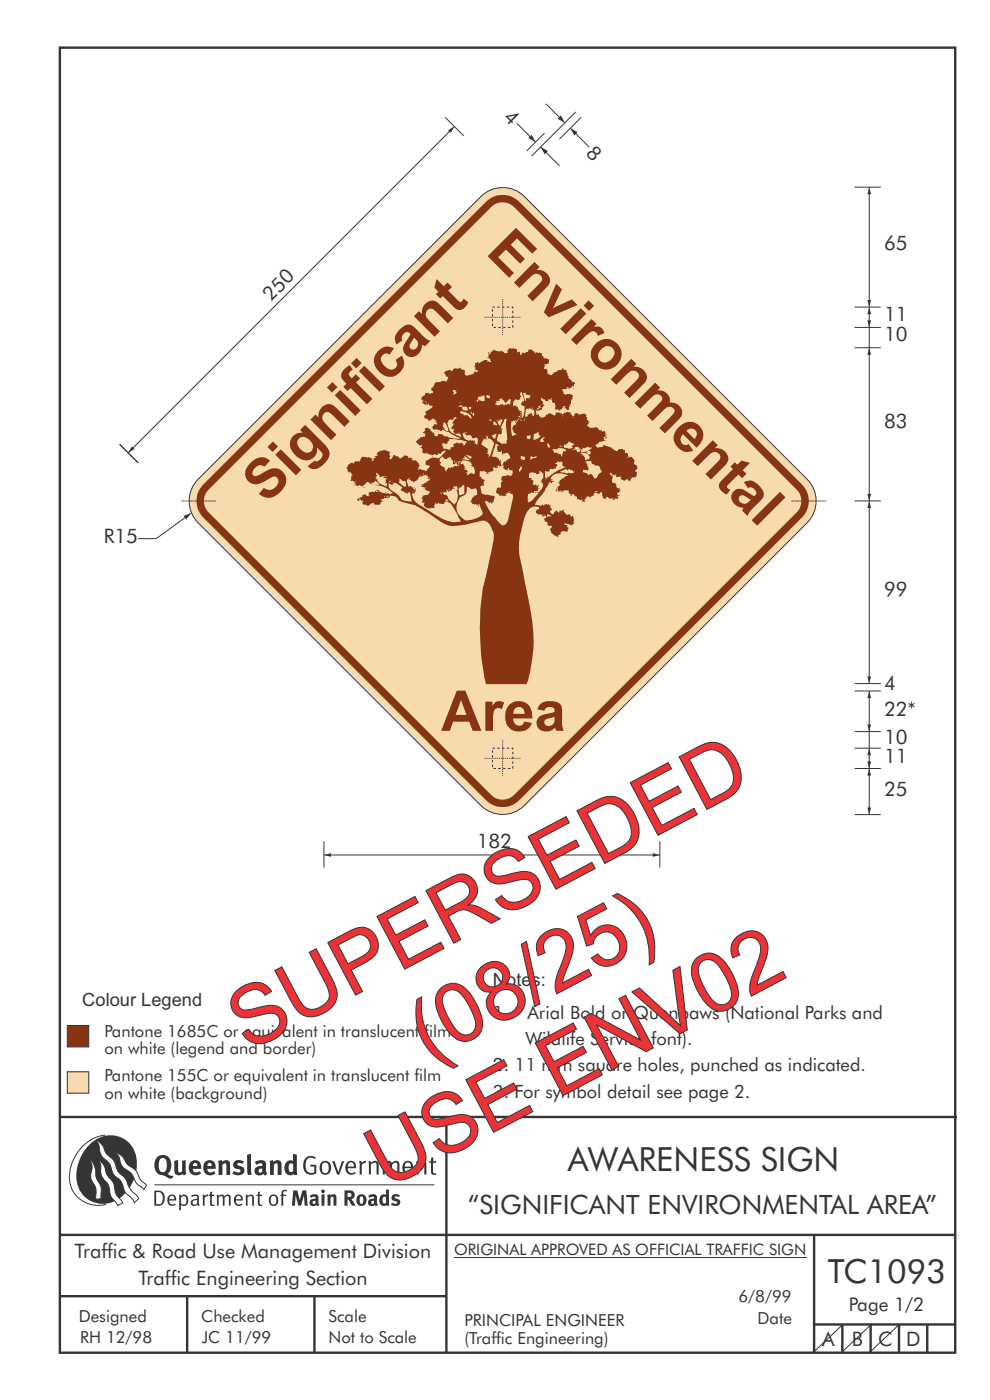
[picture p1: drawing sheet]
<svg xmlns="http://www.w3.org/2000/svg" width="210mm" height="297mm" viewBox="0 0 210 297" stroke-linecap="round" stroke-linejoin="round" font-family="sans-serif">
<path d="M42 101.7l60-60a6.5 6.5 0 0 1 9.2 0l60 60a6.5 6.5 0 0 1 0 9.2l-60 60a6.5 6.5 0 0 1-9.2 0l-60-60a6.5 6.5 0 0 1 0-9.2z" fill-rule="evenodd" fill="#f8daaf" stroke="#373435" stroke-width=".21"/>
<path d="M103.1 42.8a5 5 0 0 1 7 0l60 60a5 5 0 0 1 0 7l-60 60a5 5 0 0 1-7 0l-60-60a5 5 0 0 1 0-7z" fill-rule="evenodd" fill="#863412"/>
<path d="M44.3 103.9l59.9-60a3.4 3.4 0 0 1 4.9 0l59.9 60a3.4 3.4 0 0 1 0 4.8l-59.9 59.9a3.4 3.4 0 0 1-4.9 0l-59.9-59.9a3.4 3.4 0 0 1 0-4.8z" fill-rule="evenodd" fill="#f8daaf"/>
<path d="M96.4 26.9l-69.2 69.2" fill="none" stroke="#373435" stroke-width=".21"/>
<g fill="#373435">
<path d="M95 27.6l1.4-.7-.8 1.3z"/>
<path d="M28 94.7l.5 .6-1.3 .8z"/>
</g>
<path d="M38.4 106.3h7.5" fill="none" stroke="#373435" stroke-width=".21" stroke-dasharray=".1 .1 .2 .1" stroke-linecap="butt"/>
<path d="M74.2 98.2h.7l.1 .2a.79 .79 0 0 1 1.2-.4l.6-1.1 1.1 .2 .2-.1h.4v.2l.5 .1-.1 .4 .3 .1v-.5l.5-.2 .1-.1-.4-.1 .7-.2-.2-.3 .2-.2v-.3l.4-.1-.2-.1a2.17 2.17 0 0 1 2.2 .1v-.1l.3 .2-.2 .2-.1 .3 .3 .5-.2 .2 .1 .3h.3l.4-.8h.5l.1 .3 .5-.1 .2 .4 .2 .1 .9-.7 .3 .2 .3-.1 .2 .1v.4l.2-.2 .8 .2-.3 .1v.2h.2a.58 .58 0 0 0 .8 .1v.3l.3 .1v.2l.3 .2-.1 .2 .4 .3h-.3l-.3 .7h.5l-.2-.2 .3 .1v.1l.9 .2 .2 .2 .3-.2 .1-.4 .5-.4-.4-.3h-.4l-.1-.9 .9-.5h.3v-.2h.7a1.34 1.34 0 0 0 1.8-.8l.6-.7a.89 .89 0 0 0-1.1 .7l-.6-.1-.1 .3-.6-.1a1.26 1.26 0 0 1-1.4-.1l-.4-.3v.2h-.7v-1l-.6-.2 .3-.2 .1-.4-.5 .1-.3-.3v.1l-.5-.7 .3-.1-.1-.1 .4-.1-.1-.2 .4-.1v-.3h.5l.2-.1 .2 .2 .3-.8-.6-.2 .5-.4-.1-.5 .7-.2 .1 .3 .4 .1 .1 .3 .3 .4 .3-.1 .2 .8 .6 .1 .1-.2-.1-.3h.8l.9 .6 .4-.2-.1 .2a4.5 4.5 0 0 0 2.8 .2l-3.5-1.7h-.2l-.3 .3-.3-.3-.9-.1a.45 .45 0 0 1-.6-.2 .45 .45 0 0 1 .2-.6l.1-.3 .5 .1 .1-.2-.1-.3 .1-.1-.4-.1 .3-.2-.9-.4v.2h-.4v.2h-.4l-.2-.3-.5-.1-.2-.2 .1-.5 .3-.3-.2-.1 .1-.5 .6-.2a1.34 1.34 0 0 0 .9-.9h-.6l-.2-.5-.3 .1 .2 .2-.9-.1v-.1l-.5-.2 .4-.4-.5-.4a.96 .96 0 0 1 .8-.9v-.3l.3-.1 .9 .2 .1-.2h.3l.2-.4-.4-.1-.1-.6h.2l.2-.4 .1 .1 .2-.7 .3-.1v-.2a1.35 1.35 0 0 0 1.3-.2l.9 .2 .1-.3 .3-.5-.1-.3h-.3l-.5-.9 .7-.4 .8-.1v.3h.2l.2-.3a.93 .93 0 0 1 1.2-.3l.3-.2 .3 .4 .6 .1 .1 .4 .2 .1-.3 .1 .2 .5 .3 .1 1-.2a.58 .58 0 0 0 .6-.7l.6 .2 .2-.3-.6-.2 .1-.6-.3-.1 .3-.4-.1-.4h.4l.1-.2 .3 .3 .3-.2a1.79 1.79 0 0 1 1.5-.5l-.1 .4 .4-.1 .1 .2 .4-.2-.2-.1v-.4h-.2v-.2h-.4l.3-.2-.2-.2 .2-.1-.2-.1 .6-.5-.1-.2 .6-.2v-.2l.2-.1 .2 .2a1.14 1.14 0 0 0 1.2 0v-.1l.3 .3 .1-.1 .4 .5 .5-.1 .2-.2a.53 .53 0 0 1 .1-.6 .53 .53 0 0 1 .7-.1l.5-.1 .6 .2 .1 .4-.1 .3 .7-.1 .1 .7 .4-.6 .6 .1 .1-.2 .5-.1 .1-.4h.6l.3 .3 .3 .1 .2 .4 .2-.3 1.2 .3 .1 .5 .3 .3v.2l1.2 .2-.1 .9-1 .2 .3 .4-.2 .1-.1 .5 .5-.1 .2 .4 .1 .7 .6 .2 .1 .2 .5-.4 .1-.3 1.1-.5 .5 .1v-.3l.3-.1h.2l-.2 .1 .1 .1 .7 .1v.5l.3 .4-.2 .1 .3 .3v.4l.8 .7-.1 .3 .5-.1 .2 .3-.2 .1-.1 .4-.4-.1 .3 .3h-.5l.1 .1-.7 .3 .1-.3h-.4l.1 .1a.6 .6 0 0 1-.8 .2l-.3 .2 .4 .9 .4 .2 .9-.3 .2 .4 .1-.3 .3 .3-.4 1.9h-.3l.2 .3-.3 .6 .1 .1-.5 .2-.3-.4h-.3l.3-.3-.2-.2-.7 .8h-.3l-.1 .2-.5-.3h-.5l.2-.7-.2-.4a.34 .34 0 0 0-.5-.2l-.1-.7-.8-.1-.1 .4-.5-.1-.1-.3-.5-.1-.1-.2-.3 .1 .2 .6 .3 .1-.1 .7h.4l-.3 .2v.3h-.2v.5l-.1 .1h-.7l-.3 .3-.3-.3 .2 1 .5-.1 .2 .5h.2v.3a1.51 1.51 0 0 0 1.2-.7l.9-.4 .8 .5h.3l-.1-.5 .5-.1 .9 .3v.1l.6-.3-.2-.1 .5 .2-.2-.3h.2l.9 .1v.4h.5l-.1 .4a.45 .45 0 0 0 .5-.5l.5-.1 .3 .1v.1l1.4-.1v.1a.28 .28 0 0 1 .3 .1 .28 .28 0 0 1-.1 .4l.3 .4-.1 .2 .6 .5-.3 .1-.1 .2h.3l-.5 .5 .7 .5 1.4-.2 .7 .7 .3-.1 .1 .4 .6-.2v.4h.3l-.2 .1v.5l.1-.2 .3 .1-.6 .4h-.2l.1 .2v.5h.4l-1.5 .4v.2l-.7 .3 .2 .5 .6 .2 .8-.2v-.3h.4l1.4 .5 .1 .2h.2l.5 .5a.7 .7 0 0 0 .9-.5h.8v.3l.3-.1 .1 .8 .5-.1 .2 .6-.3 .3v.1l.9-.2 .2 .2a.93 .93 0 0 1 .4 1.3 .76 .76 0 0 1 .7 .6 .76 .76 0 0 1-.5 .9 .32 .32 0 0 0 .5 .2l-.4 1.2h-.8l-.4 .9-.1-.3-.2 .1-.3-.2 .3-.2-1 .4-.7-.5 .2-.3h-1.1l-.1-.4h.2l-.4-.1-.1 .2-.4-.2-.2-.4h-.4l.3 .6h.3l-.1 1.2 .2 .4h.5l.4 1 .3 .1 .4-.1-.2 .1v.3h.2v.3h-.2l-.3 .4-.2-.1 .1 .5h.4v.3l-.5-.1v.1l.4 .1-.4 .5-.3-.2v.1h-.2v.2l-.4 .1 .1-.4-.2 .1-.1-.1-.4 .2-.7-.6-.3 .6-.2-.1-.4-.3 .2-.2-.3-.1 .1-.1-.2-.8-.6 .5-.5-.3h-.4l-.2 .3 .1 .3-.7 .3 .1 .1-.2-.1-.3 .1-.3-.3v.2h-.2l-.3 .4a.43 .43 0 0 0 0 .7h-.6l.3-.3-.9-.1v-.2h-.5v-.5l-.6-.2 .1-.1-.3-.3-.4 .4h-.2v-.3l.2-.1-.5-.1-.1-.6-1.2-.1 .2 .3-.5 .2 .2-.2-.2-.2h-.5l.1 .3-.4-.2 .2-.3h-.3l-.2 .3-.2-.1 .7-.5h-.2v-.4l.4-.1v-.4l-.3-.2 .3-.2v-.3l.4-.3v-.1l.5-.2 .3-.4 .5-.1a2.88 2.88 0 0 0-3.4 .2l-.2 .6 .6 .1-.6 .2h.3l.4 .1v.2l-.3-.1-.2 .3h-.7l.1 .2-.7 .8a5.8 5.8 0 0 1-1.7 2.6l-.5 1 1.2 .2 .3-.1v-.2l.3 .3 .1-.2 .6-.2 .1 .3 .3-.3 .1 .3 .3 .1v.5l.2 .1 .1 .3-.4 .2h.3l-.4 .1 .1 .1 .4 .5h.4a.41 .41 0 0 1 .3-.6 .39 .39 0 0 1 .4 0 .39 .39 0 0 1 .3 .3l.1-.1 .1-.3 .3-.1v.2l.5-.4 .2 .1-.2 .3 .8 .8h.1l.1-.2 .2 .1 .2-.1 .2 .6 .5-.3 .2 1.1-.2 .2 .2 .3h-.2l-.1 .5h-.1v-.2l-.3 .1-1.4-.4v.2l.7 .3-.2 .2 .3 .2-.1 .9-1.2-.1-.3 .3 .1 .4-.6 .1 .1 .4-.8-.2-.4-.5h-.3l-.2-.4 .1-.3h-.2l.2-.4-.1-.2 .2 .1 .1-.3-1-.3 .1-.4-.2-.3a.48 .48 0 0 1-.5-.4 .48 .48 0 0 1 .4-.5l-.3-.5h-.2l.1 .3-.3-.2-.2 .1-.2-.4h-.1l-.1 .1-.6-.1-.3-.4v-.4l.2-.1-.1-.1a.43 .43 0 0 0 .6-.4 1.92 1.92 0 0 0-2.6 1 16.7 16.7 0 0 0-1.3 10.6l1 4.8a45.6 45.6 0 0 1 1.6 14.4l-.8 4.6-.7 2.1h-8.5a51.6 51.6 0 0 1-.3-21.8l1.8-8a5 5 0 0 0-1.2-4.6l-1-.4a29.5 29.5 0 0 1-6.7 1.2 12.2 12.2 0 0 1-4.5-2.5l-1.3-.7a8.9 8.9 0 0 0-4.3-1.8l-1.1-.5a1.52 1.52 0 0 0-1.9-.9l.1 .3h-.4l.1 .3-.4-.3v.2h-.6v.1l-.6 .2v.1l.4 .1-.2 .3h-.3v.1l.2 .1a.91 .91 0 0 1-1.3 .4l-.3-.1v-.3l-.4 .1-.5 .3a.44 .44 0 0 1-.8 0l-.7-.1 .2-.8-.7-.1v-.2l-.2-.2v.6h-.3l-.1-.2a.73 .73 0 0 1 .8-.6l.3-.1-.1-.1 .1-.2a.48 .48 0 0 1 .8 .1l.7 .1-.2-.2 .1-.1-.1-.5 .6-.2 .7 .2 .2-.4 .1 .3h.4l.1-.2-.5-.1v-.2l.5 .1a1.71 1.71 0 0 0 1.4 .7l.2-.3v.4l.2-.2 .7 .2 .1-.1 .3 .1 .1-.3a6.4 6.4 0 0 0-3.9-1.7h1v-.1l-.8-.7-.3 .4h-.6v.2l.5 .2-.4-.1-.9-.5-1.1 1.1a.77 .77 0 0 0-1.1-.2l-.1-.2h-.5l.3-.1 .1-.2-.4-.1 .2-.2 .2 .1 .1-.2h-.5l-.2-.2h-.5l.1-1.1h.3l-.3-.6-.6-.1v-.2h-.2l.1-.2-.3-.5 .3-.3v-.2a.4 .4 0 0 1 .5-.3zM121.1 111.5h.2zM105.2 94.1l.6 .3-.4 .3 .1 .5-.2 .2 .4 .1-.4 .2 1 .2v-.3h.2l.1 .8h.2l-.1-.2 .6-.1a.75 .75 0 0 1 .9 .8l.1 .3-.9 .5v.2a.48 .48 0 0 0-.6 .1 .48 .48 0 0 0 0 .6h-.3l.4 .3-.1 .3a.89 .89 0 0 0 1.1 .6l-.3-.3 .2-.2h.2l-.1 .4a.67 .67 0 0 1 .8 .3 .67 .67 0 0 1-.2 .9l-1.9 .1-.2 .2-.1 .7 .3 .3a.66 .66 0 0 0-.3 1l-.1 .2-.7 .1-.3 1 .7 .3-.1 .1 .1 .2 1.5 .1-.2-.1v-.3l.4 .1-.1-.4 .8 .1 .1 .3 .3-.1 .1 .2v.6l-.9 4.2a1.82 1.82 0 0 1-1.3 1.7l-1.5-1.5a10.9 10.9 0 0 1-2.3-3.6h.4v-.2l.7 .6v-.3l.5 .3 .1-.2 .3-.2-.2-.2 .2-.2a.47 .47 0 0 0 .1-.5 .47 .47 0 0 0-.5-.3l.1-.1h-.2l-.1 .2-.5-.3-.3 .1v-.2l-.2 .1-1-.3-.3-1.3 .3-.6 .1 .3h.3v-.7l.3-.5-.5-.2-.4-.5-.3-.1 .1-1.1h.4v.2l.2-.1-.1-.3 1 .4-.2 .3 .7-.1-.4-.2h.7v-.2h.5v-.5l-.1-.1 .3-.4 .1 .2 .6 .1 .3-.6 .2 .1-.1 .2 .5-.1-.1-.8h-.2v-.3l.2-.1-.2-.2-.2 .3-.1-.5-.6-.4h-.9zM86.3 101.8l.7-.3-.3 .3h.5l.1 .3 .4 .1v.2l.3-.3a.99 .99 0 0 0 .9-1l.7-.1 .2-.1v-.2l.2 .3 .4-.3v.2l.3-.1v.6l.3-.2-.3 .4h.5v.3l-.7 .3v.1l-.3 .2h-.2l-.1 .2-.2-.1-.1 .1 .3 .1h-.7l.4 .2v.2l-.3-.2 .1 .3h.4l.2 .2-.1 .2h.1l.1-.3h.3l-.2 .4a.56 .56 0 0 0 .7 .4l.3 .2a.89 .89 0 0 1-1.1 .6l-.5 .1 .1 .3-.2 .2 .2 .6-.2 .2 .1 .2h.5l-.2 .3v.5h.2a1.24 1.24 0 0 0 1.3 .4l.9-.1-.2-.1v-.5l.2-.1-.1-.1 .3-.1 .2 .1 .3-.3a.51 .51 0 0 0 .7 .3h.4l.3-.5 .5 .1a1.51 1.51 0 0 1 1.2 1l1.7 3.1a5.8 5.8 0 0 1-4.9-1.1l-3.4-2.1a3.1 3.1 0 0 1-2.1-2.7l.4-.1a.71 .71 0 0 0 .2-1.1l.1 .4h-.2l-.7-.8-.5 .2zM99 103.4l.2-.1 .6 .3 .1 .3 .3-.2 .3 .1v-.2a.58 .58 0 0 1 .7 .7v.8h-.6l-.2 .4-.3 .1 .1 .2-.4 .7 .5 .2-.2 .3 .5-.1v.2l.4-.2v.3l.7-.2 .7 2a5.1 5.1 0 0 1-3.6 1.4 3.1 3.1 0 0 1-1.2-5 1.53 1.53 0 0 0 1.4-2zM116.1 109.1a.58 .58 0 0 1 .7 .5l-.5-.1v.2l-.3-.1zM115.2 109.1h.3l-.2 .1zM101.4 107.2h.2v.2zM94.1 104.4l.4-.1-.1 .2 .4-.2-.1-.4 .5 .5v-.6h.1v.3l.2 .1 .1-.2 .1 .1 .2-.4a1.56 1.56 0 0 1 1.1 2.3l-.1 .4-.6 .6-1.2-1.3a.76 .76 0 0 0-.9-.7l-.2-.4zM112.4 100.3l.8-.1 .1 .3 .3-.2 .1 .3h.3l.5-.2-.1-.4a.63 .63 0 0 1 .7 .5l.2-.1-.1 1.2h-.2l-.1 .4h-.2l.2 .1v.4l.3 .1a2.32 2.32 0 0 1-1 1.9v-.3l-.2 .2 .3 .2-.7 .8a2.49 2.49 0 0 1-1.6 1.2l.1-1.8 .4-.1 .1-.2 .7 .1v-.4a.55 .55 0 0 0 .7 0 .55 .55 0 0 0 .2-.6l-.1-.2 .3-.1-.6-.3v-.2l-.5 .1-.3-.2v-.3l.2-.1v-.3l-.6-.3 .3-.1-.7-.1zM82.5 102.6l.2-.1v.2l.6 .2 .1-.3 .6-.2 1.4 1-.3 .4 .1 .4h.3l.8 .5 .3-.1v-.2l.4 .1 .3 1.9-1.2-.1a1.37 1.37 0 0 1-1.4-1l-.9-.7a1.98 1.98 0 0 1-1.3-2zM94.5 106l.3-.1 .3 .5zM123.3 105.8l.3 .3zM123.2 105.5l.2-.1-.1 .2-.1 .1zM124.1 105.5l.1 .2zM81.5 105.3h.2v.1l-.2 .1zM82 105.2h.5l-.3 .2zM106.4 105.3l.1 .1h-.1zM106.1 105h.3zM97.3 103.4a.58 .58 0 0 0 .8-.5h.4v1.9l-1 .3zM93.4 104.5l.3 .2v.2l-.2-.1zM113.5 104.4l.3 .2-.4-.1zM93.8 104.2l.2 .1-.1 .2zM119 104.2v.2h-.1zM131.5 104.4h.2zM126.3 104.2h.5l-.1 .2h-.4zM108 104.2l.2 .1-.2 .1zM87.5 104.1l.3 .1-.3 .1zM96.1 103.3l.8-.2 .2 1-.7-.4zM114.4 103.6l.2 .1h-.2zM118 103.5h.1l-.2 .2zM77 103.4h.4zM87.8 103.3l.2 .1h-.3zM79.7 100.3l.4 .1v.2l.4 .2 .1 .4 .1 .1 .1-.2h.2l-.1 .2 .7-.3-.3 .4 .8 .1-.3 .4 .1 .2-.2 .5 .3-.2 .1 .2-.1 .6-.1 .1-.4-.3a1.7 1.7 0 0 1-1.5-1.5l-.2 .3-.1-.2 .1-.3-.1-.2 .2-.1zM84.7 101.5l.2 .1a1.09 1.09 0 0 0 1.1 .4l.2 1-.5 .3-1.2-1 .2-.1zM114 102.8l.4 .1v.1h-.4zM83.2 102.4h.2l-.2 .1zM116.4 102.2l.5 .1-.3 .1zM82.5 102.1l.4 .1v.1l-.4-.1zM83.1 101.9l.1 .2zM82.1 101.7l.1 .2zM115.6 101.6l.2 .2zM91.1 101.4h.2l-.2 .2zM115.6 99.8l.4 .3 .6-.1v-.5l.7 .1 .7-.2-.1-.4 .2-.1 .1-.4h-.4v-.3h.3l.2-.5 .3 .4 .4-.1-.1-.2 .4 .3a.63 .63 0 0 0 0 .6 .63 .63 0 0 0 .6 .3v.1a10.4 10.4 0 0 0-3.6 2.2l-.3-.1 .2 .3-.5-.1zM124.2 98l.6-.2 .7 .1v.4l.3 .2h.3v.3a.95 .95 0 0 1 1.3 .9l.2 .1v.3l-.7 .5a.87 .87 0 0 1-.8 .9l-.2-.3a.9 .9 0 0 0-.8-.7v.2l-.5 .1 .1-.3-1-.3v-.6l1 .3v-.4l.3-.1zM81.7 101.1l.3 .2zM89.3 100.7h.2l-.3 .3zM97.9 98l.2-.2a1.32 1.32 0 0 1 1.3 .1l.4 .1 .2 .4v.5a.89 .89 0 0 1 .7 1.1v.5l-.3 .1-.6-.3-.7 .6 .1-.5h-.3v-.2h.4l-.1-.3h-.2l.2-.1-.7-.1 .5-.2-.5-.1 .2-.3-.5-.7h-.5zM89.8 100.5h.2l-.2 .1zM118.9 100l1.2-.5 .1 .2 .3 .1 .2-.3h.2l.1 .2 .5 .1 .3 .4-.1 .1h-.4l-.1 .2-.3-.2-.8 .2-1.3-.3zM110.4 99h.3a.65 .65 0 0 1-.3 .8l-.2 .3a.53 .53 0 0 1 .1-.8zM121.8 99.9h.1v.2zM93.5 97.1l.5-.3a.62 .62 0 0 0 .8 .5l.2-.2 .5-.1 .2 .3-.2 .1 .7 .4-.2 .1 .1 .5 .5 .1v-.3h.1l.3 .2v.4h.1l.1-.2 .3 .1-.2 .2h-.9l-.4 .4-.3-.3-.2 .4-.4-.2-.5 .8-.3-.9a1.14 1.14 0 0 1-1-.8l.2 .1 .1-.4h-.3v-.7zM105.3 98.8l.2 .1v.1zM97.3 97.8l.5 .1-.5 .5zM96.4 97.9h.2l-.2 .3zM96.8 97.9l.3 .1-.2 .2zM106.5 97.9h.1l-.2 .1zM87.5 97.7l.2 .1-.1 .1zM123.2 96.1a1.29 1.29 0 0 1 1.9 .9v.4h-.6l-.1 .3h-.2l-.3-1h-.3v-.3l-.5-.1zM98 97.4l.1 .2-.2 .1zM98.4 96.7l1.3 .9h-.4a1.28 1.28 0 0 1-1.1-.5l.4 .1zM110.4 96.7l1 .3-.1 .6h-.3a.64 .64 0 0 1-.6-.9zM112.5 96.9l.7 .1 .6-.3-.1 .4h-.4l-.9 .5zM98.8 96.5l1 .2 .4 .3-.5 .3zM102.4 93.1h.4v.2a.4 .4 0 0 0 .4-.3 .4 .4 0 0 0-.1-.4v-.1h.2l.2 .6a1.23 1.23 0 0 1 1 1.9 3.7 3.7 0 0 1-.9 2l.1-.7h-.4l.3-.6-.2-.2 .2-.1-1.5-1.1 .1-.7 .3 .1-.1-.3h.2zM91.7 96.8l.1 .1zM86.8 96.8h.2zM117.2 95.4h.9a1.3 1.3 0 0 1 2 .3h-.6l-.3 1.1h-.2l.1-.3-.2-.1v-.2l-.4 .2a.7 .7 0 0 0-.9-.3zM124.5 95.9l.7-.3 .1 .6-.4 .2-.5-.3zM121.9 94.9l.3-.2 .6 .1v.3l.3 .1a.46 .46 0 0 1-.2 .6 .46 .46 0 0 1-.6-.2v-.2l-.7 .1v-.3h.4zM123.7 95l.2 .1 .9-.3 .1 .2 .5-.1 .1 .2-1 .7-1.3 .1v-.4zM121.4 95.4h.1l-.2 .2zM93.8 94l.9 .2 .2-.1v-.4l.4-.2-.1-.3 2.3 .1 1.6 .5v.1l-.3-.1-.2 .6-.2 .2-.4-.7-.8 .2v-.3l-.6 .2-.5 .3 .2 .3-.2 .3h-.4l-.2 .3h.2l-.4 .2-1.4-.3v-.2l.2-.1h-.2v-.3l-.3 .1 .3-.3zM119.6 94.2l.4 .2v-.2h.3l.6-.5v.1l.9 .4-.2 .3-.2-.2v.3l-.1 .1 .2 .2-.1 .2-.8 .1-1-.3zM116 94.2l.4-.1 .3 .7-.1 .1-.3 .1zM119.2 94.7l.3 .1zM118.7 94.5l.4 .3h-.4zM120.1 94.4l.1 .1-.1 .1zM98.1 92l.7-.2-.2 .4h.3l.1 .2a.79 .79 0 0 1 1.2 .5l.1 .1 .8-.2a1.66 1.66 0 0 1 .1 1.6l-.2-.3h-.4l.2-.3-.1-.3h-.2v.1l-.3-.3-.1 .3-.1-.2h-.3a1.36 1.36 0 0 1-1.6-1.4zM107.1 88.8l.4 .1-.2 1.2 .1 1.3a5.9 5.9 0 0 1 0 2.8l-.3 .1v-.3h-.1a.67 .67 0 0 1-1-.2l-.4-.2a1.53 1.53 0 0 1 .3-1.6l.2 .2 .3-.2v-.8l.1-.3-.3 .1zM114.9 93l.6-.3-.3 .4v.3l.3 .3-.8 .1-.2-.1zM103.2 93.1l.2 .2h-.2zM113.2 92.2l.9-.6 .2 .1-.1 .4 .5 .4-.6 .5-1 .4zM111.7 92.5l.9-.1-.2 .8a.64 .64 0 0 1-.7-.7zM104.3 92.3l.4 .1v-.2l.6-.2-.2 1-.3 .1-.2-.2zM128.4 92.6l.4 .2-.4 .2zM96.5 92.1l.8-.1-.1-.2h.2l.3 .4 .1 .5zM108.5 89.3a.31 .31 0 0 0 .5-.1h.3l.5 .3-.3 .1-.1 .5a.66 .66 0 0 0-.7 .4 .66 .66 0 0 0 .3 .8l-.2 .1 .7 .8v.2l-.2-.2-.1 .2h-.4l-.1 .1a6.7 6.7 0 0 1-.3-3zM95.3 89.1l.7-.1 .3-.1-.1-.2 .2-.1 .4-.1 .1 .3a1.01 1.01 0 0 0-.9 1l.4 .1v.1h-.2l-.5 .9 .2 .2h.4l-.2 .6 .3 .1v.3a2.26 2.26 0 0 1-1.4-2.5zM98.9 91.7l.2 .1-.2 .1zM94.1 89.6a1.22 1.22 0 0 1 .8 1.1l.2 .8h-.3l-.8-.6h.4l-.3-.2a.54 .54 0 0 1 0-.8zM105.7 89.2h.3v-.2l.2-.1v.4l.4-.3-.5 1.3a.59 .59 0 0 1-.4-.9zM104.6 89.6l.2-.1a.61 .61 0 0 1 .7 .7l-.6-.1-.2 .2zM109.3 89.4l.2 .1-.2 .3zM103.8 89.1l.3-.1 .3 .4-.2 .1v-.3l-.4 .1zM104.8 89.3l.3 .1-.2 .1zM105.3 89.1h.2l-.1 .4zM109.6 89h.3v.2l-.1 .2zM111.2 89.1l.1-.1 .1 .2-.2 .1zM110.2 89l.6 .1-.1 .1-.5-.1zM110.1 88.7h.1l-.2 .3zM111.3 88.8l.1-.1-.2 .3zM97.7 87.2l.4 .1a2.78 2.78 0 0 1 1.8 1l.1 .5h-.2l-.3-.5h-.3l-.1-.3-.1 .1h-.6l-.2-.3-.6-.1zM110.2 88.6l.4-.1zM110.5 83.2h.2l.5 1.9h-.4l-.4 .6h.2v.3l.7 .2-.1 1.5-.4 1v-.3l-.3-.2h.2l.1-.2-.3-.3 .3-.1h-.5l.4-.4a.86 .86 0 0 1-.8-.8h.1l-.6-.1v-.3l-.3 .2-.3-.1 .1-.9 .4-.5h.1a.6 .6 0 0 0 .7 .1 .6 .6 0 0 0 .3-.6l.3-.1-.4-.2zM121.4 88.5h.3zM109.9 88.3l.5 .1zM111.6 86.8l.2-.2 .3 .3v-.3l.8 .2-.2 .1h.5l.1 .3a.77 .77 0 0 1-.2 1l-.3-.5-.7 .3-.3 .4h-.4zM119.3 88.2h.2l-.3 .1zM100.4 87.5h.2v.7l-.4-.3zM110.2 88l.3-.1v.2zM99.8 87.3h.2l.1 .5zM98 86.4l.2-.1a.69 .69 0 0 1 1 .6l-.1 .2a.79 .79 0 0 1-1.1-.7zM99.5 86.4h.5l-.4 .6zM114.2 86.1h.6l-.3 .3h.3l.1 .2-.5-.1-.3 .5-.2-.1v-.2a.4 .4 0 0 0 .3-.6zM112.9 86.5l.1 .2-.2-.1zM97.4 86.1h.9l-.6 .3-.4-.1zM105.1 85.1l.3-.1 .2 .2 .1-.2h.2v.2v-.6l.7-.1-.1 .4h.4l.3 .6 .2-.1a.93 .93 0 0 1 .9-.7l-.2 1.3v-.3l-.7 .1a.36 .36 0 0 0-.5 .3 .67 .67 0 0 0-1.1-.1h-.3l-.4-.2-.1-.2 .5-.2zM90.4 85.5h.2l-.1 .2h-.1zM97.5 85.3l.1 .2zM90.2 85.1l.3 .1-.1 .1zM101.4 84.3l1.3-.4 .1 .2a.66 .66 0 0 1-.2 1 .66 .66 0 0 1-.9-.3h-.2l-.3 .5-.2-.4 .4-.1zM89.4 85l.2 .2zM110.9 83.4l.6-.1v.4h.3v.1l.7 .1-.2 .6h-.7v.5h-.2zM116.9 84.4l.2 .2-.2 .1zM103.2 83.9h.7l.1 .6-.7-.1zM101.9 83.9h.2l-.1 .2zM96 82.8l.4-.1 .5 .2-.3 .1 .3 .3-.6 .5h-.1l.1-.5-.2-.2zM121.5 82.3l.3 .1h-.3zM103.6 74.7l.3 .2h-.2l-.1 .2h-.1z" fill-rule="evenodd" fill="#863412"/>
<path d="M40.5 108.9l-7.4 5.4h-3.8" fill="none" stroke="#373435" stroke-width=".21"/>
<path d="M38.9 109.4l1.6-.5-1 1.3z" fill="#373435"/>
<path d="M104.5 65.2h4.3v4.3h-4.3zM104.5 158.7h4.3v4.3h-4.3z" fill="none" stroke="#373435" stroke-width=".21" stroke-dasharray=".5 .5" stroke-linecap="butt"/>
<path d="M68.7 178.5v5.5M140 178.5v5.5M68.7 181.4h71.3" fill="none" stroke="#373435" stroke-width=".21"/>
<g fill="#373435">
<path d="M68.7 181.4l1.5-.4v.8z"/>
<path d="M138.5 181l1.5 .4-1.5 .4z"/>
</g>
<path d="M184.4 106.3v38.7" fill="none" stroke="#373435" stroke-width=".21"/>
<g fill="#373435">
<path d="M184.4 106.3l.4 1.5h-.8z"/>
<path d="M184 143.5h.8l-.4 1.5z"/>
</g>
<path d="M184.4 146.6v8.6" fill="none" stroke="#373435" stroke-width=".21"/>
<g fill="#373435">
<path d="M184.4 146.6l.4 1.5h-.8z"/>
<path d="M184 153.7h.8l-.4 1.5z"/>
</g>
<path d="M184.4 73.8v32.5" fill="none" stroke="#373435" stroke-width=".21"/>
<g fill="#373435">
<path d="M184.4 73.8l.4 1.5h-.8z"/>
<path d="M184 104.8h.8l-.4 1.5z"/>
</g>
<path d="M94.4 24.9l4 3.9M115.5 28.2l-3.8 3.8M115.8 22l4 4M122.1 23.7l-9.3 9.4M123.3 24.9l-4.6 4.6M181.3 73.8h5.6M181.3 106.3h5.6M181.3 145h5.6M181.3 146.6h5.6M181.3 155.2h5.6" fill="none" stroke="#373435" stroke-width=".21"/>
<path d="M118.3 25.2l.7-.7 .8 1.5z" fill="#373435"/>
<path d="M121 27.2l4 4" fill="none" stroke="#373435" stroke-width=".21"/>
<path d="M121 27.2l1.5 .9-.7 .6z" fill="#373435"/>
<path d="M109.6 26.1l4 4" fill="none" stroke="#373435" stroke-width=".21"/>
<path d="M112.8 28.6l.8 1.5-1.5-.8z" fill="#373435"/>
<path d="M114.7 31.2l4 4" fill="none" stroke="#373435" stroke-width=".21"/>
<path d="M114.7 31.2l1.5 .8-.7 .7z" fill="#373435"/>
<path d="M167.8 106.3h7.5" fill="none" stroke="#373435" stroke-width=".21" stroke-dasharray=".1 .1 .2 .1" stroke-linecap="butt"/>
<path d="M184.4 39.7v25.5M25.4 94.3l3.9 3.9" fill="none" stroke="#373435" stroke-width=".21"/>
<g fill="#373435">
<path d="M184.4 39.7l.4 1.5h-.8z"/>
<path d="M184 63.7h.8l-.4 1.5z"/>
</g>
<path d="M181.3 39.7h5.6M181.3 65.2h5.6M184.4 65.2v4.3" fill="none" stroke="#373435" stroke-width=".21"/>
<g fill="#373435">
<path d="M184.4 65.2l.4 1.5h-.8z"/>
<path d="M184 68h.8l-.4 1.5z"/>
</g>
<path d="M181.3 69.5h5.6M184.4 163v9.8" fill="none" stroke="#373435" stroke-width=".21"/>
<g fill="#373435">
<path d="M184.4 163l.4 1.6h-.8z"/>
<path d="M184 171.3h.8l-.4 1.5z"/>
</g>
<path d="M184.4 158.7v4.3M181.3 163h5.6M181.3 172.8h5.6" fill="none" stroke="#373435" stroke-width=".21"/>
<g fill="#373435">
<path d="M184.4 158.7l.4 1.5h-.8z"/>
<path d="M184 161.5h.8l-.4 1.5z"/>
</g>
<path d="M184.4 69.5v4.3M181.3 158.7h5.6M184.4 155.2v3.5M96.3 266.7h74.7" fill="none" stroke="#373435" stroke-width=".21"/>
<path d="M102.8 67.3h7.7M106.6 63.5v7.7M106.6 157v7.7M102.8 160.9h7.7" fill="none" stroke="#373435" stroke-width=".21" stroke-dasharray=".2 .1 0 .1" stroke-linecap="butt"/>
<g fill="none" stroke="#373435" stroke-width=".51">
<path d="M12.7 10.1h189.9v276.9h-189.9zM12.7 237h190.3M94.7 236.9v50.1M12.7 262h190M12.7 275h82M39.7 275v12M66.7 275v12M172.7 262v25M172.7 281h30M178.7 281v6M184.7 281v6M190.7 281v6"/>
<path d="M196.7 281v6"/>
</g>
<path d="M14.3 227.4h4.5v4.5h-4.5z" fill-rule="evenodd" fill="#f8daaf" stroke="#373435" stroke-width=".21"/>
<path d="M14.3 217.6h4.5v4.5h-4.5z" fill-rule="evenodd" fill="#863412" stroke="#373435" stroke-width=".21"/>
<path d="M178.7 281.1l-6.3 5.9M184.7 281.1l-6.3 5.9M190.7 281.1l-6.3 5.9" fill="none" stroke="#373435" stroke-width=".21"/>
<g fill="#373435">
<path d="M64.9 245.6a1.61 1.61 0 0 1 2.1 0l-.2 .3a1.17 1.17 0 0 0-1.4-.2 1.17 1.17 0 0 0-.6 1.3 1.42 1.42 0 0 0 1.2 1.9l.7-.2v-1.2h-.8l-.1-.4h1.3v1.8a1.82 1.82 0 0 1-2.2 0 1.82 1.82 0 0 1-.6-2.1l.2-.7z" fill-rule="evenodd"/>
<path d="M68.2 246.5a1.77 1.77 0 0 0 .4 2.7 1.39 1.39 0 0 0 1.4-.5 1.39 1.39 0 0 0 .2-1.5 1.19 1.19 0 0 0-2-.7zM68.5 246.8a.83 .83 0 0 1 1 .1 .83 .83 0 0 1 .2 .9 .75 .75 0 0 1-.6 1.1 .75 .75 0 0 1-.8-.8v-1z" fill-rule="evenodd"/>
<path d="M70.5 246.4l.4-.1 .8 2.4 .8-2.3h.5l-1.1 2.8h-.4z" fill-rule="evenodd"/>
<path d="M73.6 246.7a1.74 1.74 0 0 0 .5 2.5h.9l.5-.3-.2-.3a.89 .89 0 0 1-1.1 .2 .89 .89 0 0 1-.4-1h1.7a1.15 1.15 0 0 0-.4-1.3 1.15 1.15 0 0 0-1.5 .2zM74 246.8a.67 .67 0 0 1 .8-.1 .67 .67 0 0 1 .3 .8h-1.3z" fill-rule="evenodd"/>
<path d="M76.2 246.4l.4-.1 .1 .4 .5-.4h.5l-.2 .5a.61 .61 0 0 0-.8 .6v1.8h-.4z" fill-rule="evenodd"/>
<path d="M78.1 246.4l.5-.1 .1 .4a.89 .89 0 0 1 .9-.4 .89 .89 0 0 1 .7 .7v2.2h-.4v-2.2l-.1-.2-.3-.1-.8 .4v2.1h-.4z" fill-rule="evenodd"/>
<path d="M81.1 246.4l.4-.1 .1 .4a.83 .83 0 0 1 .8-.4 .83 .83 0 0 1 .7 .5 .86 .86 0 0 1 .9-.5 .86 .86 0 0 1 .7 .7v2.2h-.4l-.1-2.3a.5 .5 0 0 0-.8 0l-.2 .2v2.1h-.5v-2.2l-.4-.3-.7 .4v2.1h-.4z" fill-rule="evenodd"/>
<path d="M85.7 246.7a1.74 1.74 0 0 0 .5 2.5h.9l.5-.3-.2-.3a.89 .89 0 0 1-1.1 .2 .89 .89 0 0 1-.4-1h1.7a1.15 1.15 0 0 0-.5-1.3 1.15 1.15 0 0 0-1.4 .2zM86 246.8a.67 .67 0 0 1 .9-.1 .67 .67 0 0 1 .3 .8h-1.3z" fill-rule="evenodd"/>
<path d="M88.3 246.4l.4-.1 .1 .4a.89 .89 0 0 1 .9-.4 .89 .89 0 0 1 .8 .7v2.2h-.5v-2.2l-.1-.2-.3-.1-.8 .4v2.1h-.4z" fill-rule="evenodd"/>
<path d="M91.5 245.6l.4-.1v.9h.7l-.2 .3h-.5v2.1l.1 .1h.5l.1 .3a.71 .71 0 0 1-1.2-.6v-1.9h-.3v-.3h.3z" fill-rule="evenodd"/>
<path d="M37 246.3l.8-.2v2a.46 .46 0 0 0 .2 .6 .46 .46 0 0 0 .6-.2v-2.2l.8-.2v2.4l.2 .5-.6 .4-.2-.3a1.03 1.03 0 0 1-1.2 .2 1.03 1.03 0 0 1-.6-1.1z" fill-rule="evenodd"/>
<path d="M40.4 246.6a1.64 1.64 0 0 0 0 2.2 1.64 1.64 0 0 0 2.3 .1l-.4-.4a.78 .78 0 0 1-.9 .3 .78 .78 0 0 1-.5-.8h1.8a1.37 1.37 0 0 0-.6-1.7 1.37 1.37 0 0 0-1.7 .3zM41.1 246.9a.48 .48 0 0 1 .6-.1 .48 .48 0 0 1 .2 .6h-1z" fill-rule="evenodd"/>
<path d="M43.5 246.6a1.65 1.65 0 0 0-.2 1.9 1.65 1.65 0 0 0 1.9 .8l.5-.4-.3-.4a.78 .78 0 0 1-.9 .3 .78 .78 0 0 1-.5-.8h1.8a1.37 1.37 0 0 0-.6-1.7 1.37 1.37 0 0 0-1.7 .3zM44.1 246.9a.48 .48 0 0 1 .6-.1 .48 .48 0 0 1 .2 .6h-.9z" fill-rule="evenodd"/>
<path d="M46.3 246.3l.7-.2 .1 .4a.95 .95 0 0 1 1-.3 .95 .95 0 0 1 .7 .8v2.3h-.8v-2.3l-.3-.2-.5 .3v2.2h-.8z" fill-rule="evenodd"/>
<path d="M49.7 246.5a1.73 1.73 0 0 1 2-.1l-.2 .5-.6-.2a.42 .42 0 0 0-.6 .3l.2 .3a1.23 1.23 0 0 1 1.4 1 1.47 1.47 0 0 1-2.3 .9l-.3-.2 .3-.6 .7 .3a.47 .47 0 0 0 .7-.3 .87 .87 0 0 0-1-.5l-.4-.2-.1-.4z" fill-rule="evenodd"/>
<path d="M54.1 246.6l.3 .5 .3-.1a.62 .62 0 0 1 .9 0l.1 .4a1.21 1.21 0 0 0-1.4 .3 1.21 1.21 0 0 0-.1 1.3 1.19 1.19 0 0 0 1.6 .1l.5 .3 .4-.5-.3-.3v-1.4a.96 .96 0 0 0-1.3-1zM55 248l.6-.1v.7a.43 .43 0 0 1-.6 .1 .43 .43 0 0 1 0-.7z" fill-rule="evenodd"/>
<path d="M57.2 246.3l.7-.2 .1 .4a.95 .95 0 0 1 1-.3 .95 .95 0 0 1 .7 .8v2.3h-.8v-2.3l-.2-.2-.6 .3v2.2h-.8z" fill-rule="evenodd"/>
<path d="M62.2 244.8v1.5a1.29 1.29 0 0 0-1.4 .2 1.29 1.29 0 0 0-.5 1.3 1.24 1.24 0 0 0 .6 1.3 1.24 1.24 0 0 0 1.4 0l.1 .2h.7l-.1-4.3zM61.5 246.9l.4-.1 .3 .2v1.5l-.3 .1a.48 .48 0 0 1-.6-.4 1.52 1.52 0 0 1 .2-1.3z" fill-rule="evenodd"/>
<path d="M52.4 245l.8-.2 .2 4.5h-.8l-.1-.2z" fill-rule="evenodd"/>
</g>
<path d="M22.4 240.8a9 9 0 0 0-7.4 10.9 6.2 6.2 0 0 0 7.5 3.8M32.7 251.4h59.4" fill="none" stroke="#373435" stroke-width=".21"/>
<path d="M19.1 242.7a5.7 5.7 0 0 1 6.5-1.4 5.7 5.7 0 0 1 3.4 5.7 8.6 8.6 0 0 1-6.2 8.3 5.7 5.7 0 0 1-6.5-7 9.9 9.9 0 0 1 2.8-5.6z" fill-rule="evenodd" fill="#373435"/>
<path d="M24.5 244.5a3.1 3.1 0 0 1 2.3 2.2l.7 .7a3.2 3.2 0 0 1 2 2.4l.4 .6 1.2 1.1-.6 .9-.2-.3a3.5 3.5 0 0 1-1.9-2.1 3.8 3.8 0 0 0-2.1-2.2 3.5 3.5 0 0 1-1-2.2zM20.4 241.9a3.4 3.4 0 0 1 1.9 2.5l.7 .8a3.3 3.3 0 0 1 1.7 2.6 4.4 4.4 0 0 0 1.7 2l.3 .3a6.1 6.1 0 0 0 2.5 3.7l.2 .5-.9 .9a6.1 6.1 0 0 0-1.9-2.2l-.4-.8a3.6 3.6 0 0 0-1.9-2.8l-.6-1a3.6 3.6 0 0 0-1.9-2.8 3.7 3.7 0 0 1-.8-2.4zM21 246.1a3.4 3.4 0 0 1 1.5 2.7l.6 1a3.8 3.8 0 0 1 1.4 3.1l.3 .7 1.2 1.6-1 .6-.5-.8a3.2 3.2 0 0 1-1.3-2.8 4.3 4.3 0 0 0-1.4-2.2 4.7 4.7 0 0 1-.5-2.9zM19.2 246.1a5.1 5.1 0 0 1 1.2 3.7l.3 .7a3.1 3.1 0 0 1 .7 3l.1 .8-1.1 .2-.1-.8a3.5 3.5 0 0 0-.9-3.3 3.6 3.6 0 0 1 .1-2.5z" fill-rule="evenodd" fill="#fefefe" stroke="#373435" stroke-width=".21"/>
<g fill="#373435">
<path d="M33.4 245.5a2.51 2.51 0 0 0 .4 3.7l.8 .1a2.78 2.78 0 0 0 2 .7l.2-.6h-.6l-.7-.3a2.56 2.56 0 0 0 0-3.8 1.83 1.83 0 0 0-2.1 .2zM34 245.9a.87 .87 0 0 1 1 0 .87 .87 0 0 1 .4 .9v.4a1.17 1.17 0 0 1-.9 1.5l-.3-.1a2.38 2.38 0 0 1-.2-2.7z" fill-rule="evenodd"/>
<path d="M33.1 252.9v2.6a1.12 1.12 0 0 0 1.2-.3 1.12 1.12 0 0 0 .2-1.2l-.1-.5-.3-.4zM32.7 252.6h1.1a1.67 1.67 0 0 1 1.2 1.6 1.67 1.67 0 0 1-1.3 1.6h-1zM36.1 253.9l-.2 .5h1.1a.55 .55 0 0 0-.3-.6 .55 .55 0 0 0-.6 .1zM35.8 253.7a.95 .95 0 0 1 1.2-.1 .95 .95 0 0 1 .4 1.1h-1.5a.72 .72 0 0 0 .4 .8 .72 .72 0 0 0 .9-.2l.1 .3a1.15 1.15 0 0 1-1.5 0 1.15 1.15 0 0 1-.2-1.5zM38.4 254.1v1.2a.7 .7 0 0 0 .9 .1 .7 .7 0 0 0 .2-.9 .61 .61 0 0 0-.4-.7 .61 .61 0 0 0-.7 .3zM38 253.5l.3-.1 .1 .4a.95 .95 0 0 1 1.2-.2 .95 .95 0 0 1 .3 1.2 .92 .92 0 0 1-.5 .9 .92 .92 0 0 1-1-.1v1.1l-.4 .1zM40.9 254.8a.5 .5 0 0 0 .2 .8 .5 .5 0 0 0 .7-.4v-.6zM40.5 253.7a1 1 0 0 1 1.7 .3v1.4l.2 .2-.2 .3-.3-.3a.78 .78 0 0 1-1.4-.1 .78 .78 0 0 1 .8-1.1h.5a.58 .58 0 0 0-.3-.7 .58 .58 0 0 0-.7 .2zM43 253.5l.3-.1 .1 .4 .3-.3 .5-.1-.2 .4a.52 .52 0 0 0-.6 .5v1.5h-.4zM44.6 252.9l.4-.1-.1 .7h.6l-.1 .3h-.5v1.5a.35 .35 0 0 0 .6 .3v.2a.57 .57 0 0 1-.6 .1 .57 .57 0 0 1-.3-.5v-1.6h-.3v-.3h.3zM45.9 253.5l.4-.1 .1 .4 .2-.2a.64 .64 0 0 1 1 .2 .7 .7 0 0 1 .8-.4 .7 .7 0 0 1 .5 .6v1.8h-.3v-1.7l-.3-.4-.7 .4v1.7h-.3v-1.6a.38 .38 0 0 0-.3-.5 .38 .38 0 0 0-.5 .2l-.1 .2v1.7h-.4zM50.2 253.9l-.2 .5h1.1a.55 .55 0 0 0-.2-.6 .55 .55 0 0 0-.7 .1zM49.9 253.7a.95 .95 0 0 1 1.2-.1 .95 .95 0 0 1 .4 1.1h-1.5a.72 .72 0 0 0 .4 .8 .72 .72 0 0 0 .9-.2l.1 .3a1.15 1.15 0 0 1-1.5 0 1.15 1.15 0 0 1-.2-1.5zM52.1 253.5l.3-.1 .1 .4a.72 .72 0 0 1 .8-.4 .72 .72 0 0 1 .6 .6v1.8h-.4v-1.6a.45 .45 0 0 0-.3-.5 .45 .45 0 0 0-.5 .2l-.2 .2v1.7h-.3zM54.7 252.9l.4-.1v.7h.6l-.1 .3h-.5v1.5a.35 .35 0 0 0 .5 .3v.2a.57 .57 0 0 1-.6 .1 .57 .57 0 0 1-.3-.5v-1.6h-.3v-.3h.3zM57.6 253.9l-.2 .7a.65 .65 0 0 0 .3 .8 .65 .65 0 0 0 .8-.2l.1-.1a.93 .93 0 0 0-.7-1.4zM57.3 253.7a1.12 1.12 0 0 1 1.4 0 1.12 1.12 0 0 1 .3 1.5 1.01 1.01 0 0 1-1.3 .6 1.01 1.01 0 0 1-.7-1.2zM59.9 252.6l.5-.2 .5 .2-.1 .2-.4-.1-.3 .2v.6h.6l-.1 .3h-.5v2h-.4v-2h-.2v-.3h.2zM62.2 252.6l-.3 3.2h.7l.1-2.3 .6 2.3h.6l.6-2.3 .1 2.3h.7l-.3-3.2h-.9l-.5 2.1-.5-2.1zM65.7 253.7l.3 .4a.51 .51 0 0 1 .5-.3 .51 .51 0 0 1 .4 .4v.1a.88 .88 0 0 0-1.1 .4 .88 .88 0 0 0 .2 1.1 .9 .9 0 0 0 1.1-.2l.3 .3 .4-.4-.2-.2v-1.1a.87 .87 0 0 0-.5-.8 .87 .87 0 0 0-1 .1zM66.4 254.8h.5v.5l-.1 .1h-.3l-.2-.1zM68.2 253.5v2.3h.6v-2.4zM68.1 252.8a.4 .4 0 0 0 .8 0 .4 .4 0 0 0-.8 0zM69.4 253.5l.1 2.3h.6v-1.7a.33 .33 0 0 1 .4-.2 .33 .33 0 0 1 .3 .4v1.5h.6v-1.7a.75 .75 0 0 0-.6-.7 .75 .75 0 0 0-.8 .3v-.3zM73.1 252.6v3.2h.6v-1.3l.3 .2 .7 1.1h.7l-.9-1.4a.94 .94 0 0 0 .7-1 .94 .94 0 0 0-.9-.8zM73.7 253.1a.51 .51 0 0 1 .8 .1 .51 .51 0 0 1-.2 .7l-.6 .1zM75.9 253.7a1.19 1.19 0 0 0-.1 1.7 1.19 1.19 0 0 0 1.8 0 1.19 1.19 0 0 0-.1-1.6 1.19 1.19 0 0 0-1.6-.1zM76.5 253.9l.2-.1a.99 .99 0 0 1 0 1.6 1.06 1.06 0 0 1-.2-1.5zM78.1 253.7l.3 .4a.51 .51 0 0 1 .5-.3 .51 .51 0 0 1 .5 .4v.1a.88 .88 0 0 0-1.2 .4 .88 .88 0 0 0 .2 1.1 .9 .9 0 0 0 1.1-.2l.3 .3 .4-.4-.2-.2v-1.1a.87 .87 0 0 0-.5-.8 .87 .87 0 0 0-1 .1zM78.9 254.8h.4v.5l-.1 .1h-.3l-.1-.1zM81.9 252.3v1.2a1.2 1.2 0 0 0-1.4 .6 1.2 1.2 0 0 0 .2 1.4l.5 .3 .8-.1v.1h.6l-.1-3.4zM81.4 253.9l.5 .1-.1 1.2a.46 .46 0 0 1-.5 0 .46 .46 0 0 1-.1-.5zM83.3 253.6a.79 .79 0 0 0-.1 .9 .79 .79 0 0 0 .9 .4 .33 .33 0 0 1 0 .5 .33 .33 0 0 1-.5 0l-.4-.3-.3 .5a1.15 1.15 0 0 0 1.2 .3 1.15 1.15 0 0 0 .8-1 1.49 1.49 0 0 0-1.2-.8 .4 .4 0 0 1 .3-.3 .4 .4 0 0 1 .4 .1l.2 .1 .2-.4a1.47 1.47 0 0 0-1.5 0z" fill-rule="evenodd"/>
</g>
<g font-size="17.6" fill="#ed3237">
<text x="52.6" y="223.2" transform="rotate(-28 52.6 223.2)">SUPERSEDED</text>
<text x="90.8" y="225.3" transform="rotate(-28 90.8 225.3)">(08/25)</text>
<text x="81.8" y="252.3" transform="rotate(-28 81.8 252.3)">USE ENV02</text>
</g>
<g font-size="11.9" fill="#863412">
<text x="102.8" y="53.7" transform="rotate(45 102.8 53.7)">Environmental</text>
<text x="56.6" y="107" transform="rotate(-45 56.6 107)">Significant</text>
<text x="93.6" y="155">Area</text>
</g>
<g font-size="7.1" fill="#373435">
<text x="120.4" y="248.4">AWARENESS SIGN</text>
<text x="175.6" y="272.2">TC1093</text>
</g>
<text font-size="5.6" fill="#373435" x="99.3" y="257.6">“SIGNIFICANT ENVIRONMENTAL AREA”</text>
<g font-size="4.2" fill="#373435">
<text x="106.6" y="25.1" transform="rotate(45 106.6 25.1)">4</text>
<text x="124.1" y="32.7" transform="rotate(45 124.1 32.7)">8</text>
<text x="187.5" y="53.1">65</text>
<text x="57.4" y="64.1" transform="rotate(-45 57.4 64.1)">250</text>
<text x="187.5" y="68">11</text>
<text x="187.5" y="72.4">10</text>
<text x="187.5" y="90.8">83</text>
<text x="22" y="115.2">R15</text>
<text x="187.5" y="126.5">99</text>
<text x="187.5" y="146.4">4</text>
<text x="187.5" y="151.9">22*</text>
<text x="187.5" y="161.9">11</text>
<text x="187.5" y="157.8">10</text>
<text x="187.5" y="169">25</text>
<text x="101.1" y="179.9">182</text>
<text x="15.9" y="267">Traffic &amp; Road Use Management Division</text>
<text x="29.4" y="272.6">Traffic Engineering Section</text>
<text x="174.4" y="285.6">A</text>
<text x="180.7" y="285.6">B</text>
<text x="186.3" y="285.6">C</text>
<text x="192.3" y="285.6">D</text>
</g>
<text font-size="4" fill="#373435" x="180" y="278.1">Page 1/2</text>
<g font-size="3.9" fill="#373435">
<text x="104.6" y="209.2">Notes:</text>
<text x="17.5" y="213.4">Colour Legend</text>
<text x="104.6" y="216.1">1. * Arial Bold or Quenpaws (National Parks and</text>
<text x="111.4" y="221.7">Wildlife Service font).</text>
<text x="104.6" y="227.3">2. 11 mm square holes, punched as indicated.</text>
<text x="104.6" y="232.9">3. For symbol detail see page 2.</text>
</g>
<g font-size="3.5" fill="#373435">
<text x="22.2" y="220">Pantone 1685C or equivalent in translucent film</text>
<text x="22.2" y="223.7">on white (legend and border)</text>
<text x="22.2" y="233.1">on white (background)</text>
<text x="22.2" y="229.4">Pantone 155C or equivalent in translucent film</text>
<text x="16.7" y="280.4">Designed</text>
<text x="42.7" y="280.4">Checked</text>
<text x="69.7" y="280.4">Scale</text>
<text x="98.5" y="281.4">PRINCIPAL ENGINEER</text>
<text x="156.7" y="276.3">6/8/99</text>
<text x="160.7" y="281">Date</text>
<text x="17" y="284.8">RH 12/98</text>
<text x="42.8" y="284.8">JC 11/99</text>
<text x="69.7" y="285">Not to Scale</text>
<text x="98.5" y="285.1">(Traffic Engineering)</text>
</g>
<text font-size="3.4" fill="#373435" x="96.3" y="266.3">ORIGINAL APPROVED AS OFFICIAL TRAFFIC SIGN</text>
</svg>
